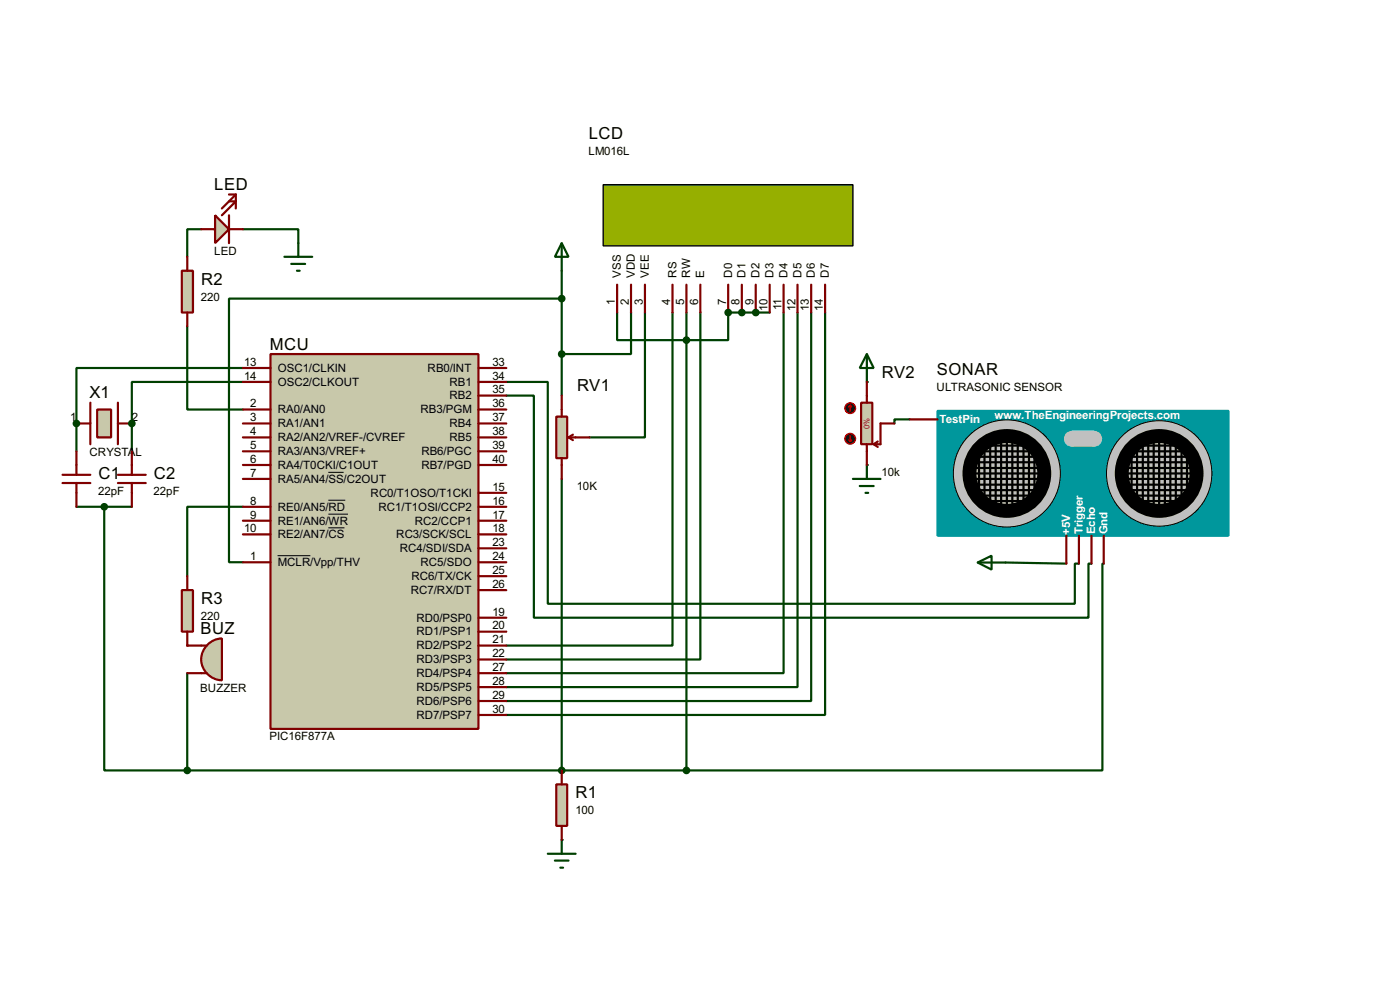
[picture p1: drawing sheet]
<svg xmlns="http://www.w3.org/2000/svg" width="256mm" height="180mm" viewBox="0 0 256 180" stroke-linecap="round" stroke-linejoin="round" font-family="sans-serif">
<path d="M123.2 57.2v61h-30.4M128.3 57.2v63.5h-35.5M138.5 57.2h2.5M143.6 57.2v66h-50.8M146.1 57.2v68.6h-53.3M148.6 57.2v71.1h-55.8M151.2 57.2v73.7h-58.4M92.8 72.4h5v40.7h101.6v-9.9h.6M92.8 69.9h7.6v40.6h96.5v-7.3h.8" fill="none" stroke="#004000" stroke-width=".4"/>
<g fill="#004000">
<circle cx="138.5" cy="57.2" r=".2"/>
<circle cx="135.9" cy="57.2" r=".2"/>
</g>
<path d="M133.4 57.2h5.1" fill="none" stroke="#004000" stroke-width=".4"/>
<circle cx="133.4" cy="57.2" r=".2" fill="#004000"/>
<path d="M113.1 57.2v5.1h20.3v-5.1M118.2 57.2v22.9h-10.2M125.8 57.2v83.8h76.2v-37.8h.2M44.5 69.9h-20.3v12.7" fill="none" stroke="#004000" stroke-width=".4"/>
<circle cx="24.2" cy="77.5" r=".2" fill="#004000"/>
<path d="M44.5 67.4h-30.5v15.2" fill="none" stroke="#004000" stroke-width=".4"/>
<g fill="#004000">
<circle cx="14" cy="77.5" r=".2"/>
<circle cx="158.8" cy="85.1" r=".2"/>
<circle cx="158.8" cy="69.9" r=".2"/>
</g>
<path d="M102.9 54.7h-60.9v48.2h2.5M102.9 49.6v22.8M115.6 57.2v7.6h-12.7M166.7 76.8h-2.8v.7M14 92.8h10.2M102.9 87.7v53.3h22.9" fill="none" stroke="#004000" stroke-width=".4"/>
<g fill="#004000">
<circle cx="102.9" cy="141" r=".2"/>
<circle cx="102.9" cy="153.7" r=".2"/>
</g>
<path d="M34.3 59.7v15.3h10.2M36.9 42h-2.6v5M44.5 42h10.2v2.5M184.2 103l11.2 .2" fill="none" stroke="#004000" stroke-width=".4"/>
<circle cx="34.3" cy="118.2" r=".2" fill="#004000"/>
<path d="M19.1 92.8v48.2h15.2M44.5 92.8h-10.2v12.7M34.3 123.2v17.8M34.3 141h68.6" fill="none" stroke="#004000" stroke-width=".4"/>
<path d="M49.6 64.8h38.1v68.6h-38.1z" fill="#c8c8aa" stroke="#800000" stroke-width=".4"/>
<g fill="none" stroke="#800000" stroke-width=".4">
<path d="M44.5 75h5.1M44.5 77.5h5.1M44.5 67.4h5.1M44.5 69.9h5.1M87.7 75h5.1M87.7 77.5h5.1M87.7 67.4h5.1M87.7 69.9h5.1M87.7 72.4h5.1M44.5 80.1h5.1M44.5 85.1h5.1M44.5 87.7h5.1"/>
<path d="M44.5 92.8h5.1M44.5 95.3h5.1M44.5 97.8h5.1M44.5 82.6h5.1M87.7 80.1h5.1M87.7 85.1h5.1M87.7 92.8h5.1M87.7 95.3h5.1M87.7 97.8h5.1M87.7 82.6h5.1M87.7 90.2h5.1M44.5 102.9h5.1"/>
<path d="M87.7 113.1h5.1M87.7 115.6h5.1M87.7 118.2h5.1M87.7 108h5.1M87.7 105.5h5.1M87.7 102.9h5.1M87.7 100.4h5.1M87.7 130.9h5.1M87.7 128.3h5.1M87.7 125.8h5.1M87.7 123.2h5.1M87.7 120.7h5.1"/>
</g>
<path d="M60.2 86.5h2.8M60.2 91.6h3.1M60.2 94.1h3.6M60.2 96.6h2.9M50.9 101.7h6" fill="none" stroke="#000" stroke-width=".18"/>
<path d="M171.8 75.2h53.3v22.9h-53.3z" fill="#00979c" stroke="#00979c" stroke-width=".4"/>
<g fill="#c0c0c0" stroke="#000" stroke-width=".18">
<circle cx="212.3" cy="86.7" r="9.7"/>
<circle cx="184.4" cy="86.7" r="9.8"/>
</g>
<g fill="#c0c0c0" stroke="#000" stroke-width="2.6">
<circle cx="212.3" cy="86.7" r="6.9"/>
<circle cx="184.4" cy="86.7" r="6.9"/>
</g>
<g fill="none" stroke="#000" stroke-width=".4">
<path d="M177.3 87.7h13M177.9 85.7h12.7M177.9 84.6h12.4M177.9 88.7h12.1M178.1 86.7h12.2M178.4 83.6h11.6M178.4 82.6h10.9M178.4 89.7h11.4M178.6 90.7h10.9M178.6 91.7h10.4M179.4 83.4v6.6M179.6 81.6h8.7"/>
<path d="M180.4 81.8v9.4M181.4 81.6v10.4M182.4 80.8v11.7M183.4 80.8v12M184.5 80.8v12.5M185.5 80.8v12.5M186.5 80.3v12.7M187.5 81.3v11.7M188.5 82.6v9.7M189.5 83.6v6.6M205.8 84.6h12.2M206.3 86.7h12.7"/>
<path d="M206.3 85.7h12.4M206.3 87.7h12.4M206.6 83.6h11.4M206.6 82.6h10.4M206.6 88.7h11.6M207.1 89.7h11.4M207.3 83.4v5.8M207.6 90.7h9.6M208.1 81.6h8.1M208.3 91.7h7.7M208.3 81.8v9.4M209.4 81.3v10.7"/>
<path d="M210.4 80.6v11.9M211.4 80.6v12.2M212.4 80.6v12.2M213.4 80.6v12.2M214.4 80.8v11.7M215.4 81.3v10.7M216.5 82.6v8.6M217.5 83.1v7.1"/>
</g>
<g fill="#c0c0c0" stroke="#c0c0c0" stroke-width=".4">
<circle cx="196.3" cy="80.3" r="1.25"/>
<circle cx="200.4" cy="80.3" r="1.25"/>
</g>
<path d="M196.4 79h4.1v2.6h-4.1z" fill="#c0c0c0" stroke="#c0c0c0" stroke-width=".4"/>
<path d="M166.7 76.8h5.1M195.4 98.1v5.1M197.7 98.1v5.1M200 98.1v5.1M202.2 98.1v5.1" fill="none" stroke="#800000" stroke-width=".4"/>
<path d="M110.5 33.8h45.8v11.2h-45.8z" fill="#96af00" stroke="#000" stroke-width=".25"/>
<g fill="none" stroke="#800000" stroke-width=".4">
<path d="M113.1 52.1v5.1M115.6 52.1v5.1M118.2 52.1v5.1M123.2 52.1v5.1M125.8 52.1v5.1M128.3 52.1v5.1M133.4 52.1v5.1M135.9 52.1v5.1M138.5 52.1v5.1M141 52.1v5.1M143.6 52.1v5.1M146.1 52.1v5.1"/>
<path d="M148.6 52.1v5.1M151.2 52.1v5.1M16.6 73.7v7.6M21.6 73.7v7.6"/>
</g>
<path d="M17.8 75h2.6v5.1h-2.6z" fill="#c8c8aa" stroke="#800000" stroke-width=".4"/>
<path d="M14 77.5h2.6M21.6 77.5h2.6M11.5 88.4h5.1M11.5 86.9h5.1M14 82.6v4.3M14 88.4v4.4M21.6 88.4h5.1M21.6 86.9h5.1M24.2 82.6v4.3M24.2 88.4v4.4" fill="none" stroke="#800000" stroke-width=".4"/>
<g fill="#004000" stroke="#004000" stroke-width=".4">
<circle cx="138.4" cy="57.2" r=".5"/>
<circle cx="135.9" cy="57.2" r=".5"/>
<circle cx="133.4" cy="57.2" r=".5"/>
<circle cx="125.7" cy="62.3" r=".5"/>
</g>
<path d="M101.9 76.3h2v7.6h-2z" fill="#c8c8aa" stroke="#800000" stroke-width=".4"/>
<path d="M102.9 72.4v3.9M105 79.6l-.8 .5M102.9 83.9v3.8M104.2 80.1l.8 .5M104.2 80.1h3.8" fill="none" stroke="#800000" stroke-width=".4"/>
<path d="M102.9 44.5l1.3 2.5h-2.5zM102.9 44.5v5.1M158.8 64.8l1.3 2.6h-2.6zM158.8 64.8v5.1M156.3 87.7h5M157.5 89h2.6M158.6 90.2h.5M158.8 85.1v2.6M100.4 156.3h5.1M101.7 157.5h2.5M102.7 158.8h.5M102.9 153.7v2.6" fill="none" stroke="#004000" stroke-width=".4"/>
<g fill="#004000" stroke="#004000" stroke-width=".4">
<circle cx="125.7" cy="141" r=".5"/>
<circle cx="24.1" cy="77.5" r=".5"/>
<circle cx="14" cy="77.5" r=".5"/>
</g>
<path d="M157.8 73.7h2v7.6h-2z" fill="#c8c8aa" stroke="#800000" stroke-width=".4"/>
<path d="M158.8 69.9v3.8M163.9 77.5h-2.6v3.8h-1.2M158.8 81.3v3.8M160.1 81.3l.7 .5M160.8 80.8l-.7 .5" fill="none" stroke="#800000" stroke-width=".4"/>
<circle cx="155.7" cy="74.7" r="1" fill="#400000" stroke="#f00" stroke-width=".2"/>
<path d="M155.8 74.2l-.3 .3M155.8 74.2l.2 .3M155.8 74.2v1" fill="none" stroke="#f00" stroke-width=".2"/>
<circle cx="155.7" cy="80.3" r="1" fill="#400000" stroke="#f00" stroke-width=".2"/>
<path d="M155.8 79.8v1M155.5 80.6l.3 .2M156 80.6l-.2 .2" fill="none" stroke="#f00" stroke-width=".2"/>
<g fill="#004000" stroke="#004000" stroke-width=".4">
<circle cx="102.9" cy="64.8" r=".5"/>
<circle cx="102.9" cy="54.7" r=".5"/>
<circle cx="19.1" cy="92.8" r=".5"/>
<circle cx="102.9" cy="141" r=".5"/>
</g>
<path d="M101.9 143.6h2v7.6h-2z" fill="#c8c8aa" stroke="#800000" stroke-width=".4"/>
<path d="M102.9 141v2.6M102.9 151.2v2.5" fill="none" stroke="#800000" stroke-width=".4"/>
<path d="M179.1 103l2.6-1.3v2.6zM179.1 103h5.1" fill="none" stroke="#004000" stroke-width=".4"/>
<path d="M39.4 39.4l2.6 2.6-2.6 2.5z" fill="#c8c8aa" stroke="#800000" stroke-width=".4"/>
<path d="M42 39.4v5.1M42 36.9h1.2l-2.5 2.5M42 35.6h1.2M43.2 35.6l-2.5 2.6M43.2 35.6v2.6M36.9 42h2.5M42 42h2.5" fill="none" stroke="#800000" stroke-width=".4"/>
<path d="M52.1 47h5.1M53.4 48.3h2.5M54.4 49.6h.5M54.7 44.5v2.5" fill="none" stroke="#004000" stroke-width=".4"/>
<path d="M33.3 49.6h2.1v7.6h-2.1z" fill="#c8c8aa" stroke="#800000" stroke-width=".4"/>
<path d="M34.3 47v2.6M34.3 57.2v2.5" fill="none" stroke="#800000" stroke-width=".4"/>
<path d="M33.3 108h2.1v7.6h-2.1z" fill="#c8c8aa" stroke="#800000" stroke-width=".4"/>
<path d="M34.3 105.5v2.5M34.3 115.6v2.6" fill="none" stroke="#800000" stroke-width=".4"/>
<path d="M38 118a3.8 3.8 0 0 1 2.7-1.1v7.6a3.8 3.8 0 0 1-3.5-2.4 3.8 3.8 0 0 1 .8-4.1z" fill-rule="evenodd" fill="#c8c8aa" stroke="#800000" stroke-width=".4"/>
<path d="M34.3 118.2h3.6M34.3 123.2h3.6" fill="none" stroke="#800000" stroke-width=".4"/>
<circle cx="34.3" cy="141" r=".5" fill="#004000" stroke="#004000" stroke-width=".4"/>
<g font-size="3.4">
<text x="107.9" y="25.4">LCD</text>
<text x="39.3" y="34.8">LED</text>
<text x="36.9" y="52.1">R2</text>
<text x="49.4" y="64">MCU</text>
<text x="105.7" y="71.6">RV1</text>
<text x="161.6" y="69.1">RV2</text>
<text x="171.6" y="68.7">SONAR</text>
<text x="16.4" y="72.9">X1</text>
<text x="18.1" y="87.7">C1</text>
<text x="28.2" y="87.7">C2</text>
<text x="36.9" y="110.6">R3</text>
<text x="36.7" y="116.1">BUZ</text>
<text x="105.5" y="146.1">R1</text>
</g>
<g font-size="2.4">
<text x="107.8" y="28.4">LM016L</text>
<text x="39.2" y="46.6">LED</text>
<text x="113.8" y="50.8" transform="rotate(-90 113.8 50.8)">VSS</text>
<text x="116.3" y="50.8" transform="rotate(-90 116.3 50.8)">VDD</text>
<text x="118.9" y="50.8" transform="rotate(-90 118.9 50.8)">VEE</text>
<text x="123.9" y="50.8" transform="rotate(-90 123.9 50.8)">RS</text>
<text x="126.5" y="50.8" transform="rotate(-90 126.5 50.8)">RW</text>
<text x="129" y="50.8" transform="rotate(-90 129 50.8)">E</text>
<text x="134.1" y="50.8" transform="rotate(-90 134.1 50.8)">D0</text>
<text x="136.6" y="50.8" transform="rotate(-90 136.6 50.8)">D1</text>
<text x="139.2" y="50.8" transform="rotate(-90 139.2 50.8)">D2</text>
<text x="141.7" y="50.8" transform="rotate(-90 141.7 50.8)">D3</text>
<text x="144.3" y="50.8" transform="rotate(-90 144.3 50.8)">D4</text>
<text x="146.8" y="50.8" transform="rotate(-90 146.8 50.8)">D5</text>
<text x="149.3" y="50.8" transform="rotate(-90 149.3 50.8)">D6</text>
<text x="151.9" y="50.8" transform="rotate(-90 151.9 50.8)">D7</text>
<text x="36.8" y="55">220</text>
<text x="112.7" y="55.8" transform="rotate(-90 112.7 55.8)">1</text>
<text x="115.2" y="55.8" transform="rotate(-90 115.2 55.8)">2</text>
<text x="117.8" y="55.8" transform="rotate(-90 117.8 55.8)">3</text>
<text x="122.8" y="55.8" transform="rotate(-90 122.8 55.8)">4</text>
<text x="125.4" y="55.8" transform="rotate(-90 125.4 55.8)">5</text>
<text x="127.9" y="55.8" transform="rotate(-90 127.9 55.8)">6</text>
<text x="133" y="55.8" transform="rotate(-90 133 55.8)">7</text>
<text x="135.5" y="55.8" transform="rotate(-90 135.5 55.8)">8</text>
<text x="138.1" y="55.8" transform="rotate(-90 138.1 55.8)">9</text>
<text x="140.6" y="56.9" transform="rotate(-90 140.6 56.9)">10</text>
<text x="143.2" y="56.8" transform="rotate(-90 143.2 56.8)">11</text>
<text x="145.7" y="57" transform="rotate(-90 145.7 57)">12</text>
<text x="148.2" y="57" transform="rotate(-90 148.2 57)">13</text>
<text x="150.8" y="57" transform="rotate(-90 150.8 57)">14</text>
<text x="44.7" y="67">13</text>
<text x="44.7" y="69.5">14</text>
<text x="50.9" y="68.1">OSC1/CLKIN</text>
<text x="50.9" y="70.6">OSC2/CLKOUT</text>
<text x="78.3" y="68.1">RB0/INT</text>
<text x="82.3" y="70.6">RB1</text>
<text x="90.2" y="72">35</text>
<text x="90.2" y="69.5">34</text>
<text x="90.2" y="67">33</text>
<text x="171.6" y="71.6">ULTRASONIC SENSOR</text>
<text x="12.9" y="77.1">1</text>
<text x="24.2" y="77.1">2</text>
<text x="45.9" y="74.6">2</text>
<text x="45.9" y="77.1">3</text>
<text x="50.9" y="75.7">RA0/AN0</text>
<text x="77" y="75.7">RB3/PGM</text>
<text x="82.3" y="73.1">RB2</text>
<text x="90.2" y="77.1">37</text>
<text x="90.2" y="74.6">36</text>
<text x="16.4" y="83.4">CRYSTA</text>
<text x="24.8" y="83.4">L</text>
<text x="45.9" y="79.7">4</text>
<text x="45.9" y="82.2">5</text>
<text x="50.9" y="78.2">RA1/AN1</text>
<text x="50.9" y="80.8">RA2/AN2/VREF-/CVREF</text>
<text x="50.9" y="83.3">RA3/AN3/VREF+</text>
<text x="77.2" y="83.3">RB6/PGC</text>
<text x="82.3" y="80.8">RB5</text>
<text x="82.3" y="78.2">RB4</text>
<text x="90.2" y="82.2">39</text>
<text x="90.2" y="79.7">38</text>
<text x="45.9" y="84.7">6</text>
<text x="45.9" y="87.3">7</text>
<text x="50.9" y="85.8">RA4/T0CKI/C1OUT</text>
<text x="50.9" y="88.4">RA5/AN4/SS/C2OUT</text>
<text x="77.2" y="85.8">RB7/PGD</text>
<text x="90.2" y="84.7">40</text>
<text x="90.2" y="89.8">15</text>
<text x="105.7" y="89.8">10K</text>
<text x="161.5" y="87.2">10k</text>
<text x="18" y="90.7">22pF</text>
<text x="28.2" y="90.7">22pF</text>
<text x="45.9" y="92.4">8</text>
<text x="45.9" y="94.9">9</text>
<text x="50.9" y="93.5">RE0/AN5/RD</text>
<text x="67.9" y="90.9">RC0/T1OSO/T1CKI</text>
<text x="69.3" y="93.5">RC1/T1OSI/CCP2</text>
<text x="90.2" y="92.4">16</text>
<text x="90.2" y="94.9">17</text>
<text x="44.7" y="97.4">10</text>
<text x="50.9" y="96">RE1/AN6/WR</text>
<text x="50.9" y="98.5">RE2/AN7/CS</text>
<text x="72.6" y="98.5">RC3/SCK/SCL</text>
<text x="73.2" y="101.1">RC4/SDI/SDA</text>
<text x="76" y="96">RC2/CCP1</text>
<text x="90.2" y="97.4">18</text>
<text x="90.2" y="100">23</text>
<text x="45.9" y="102.5">1</text>
<text x="50.9" y="103.6">MCLR/Vpp/THV</text>
<text x="75.4" y="106.2">RC6/TX/CK</text>
<text x="77" y="103.6">RC5/SDO</text>
<text x="90.2" y="107.6">26</text>
<text x="90.2" y="105.1">25</text>
<text x="90.2" y="102.5">24</text>
<text x="36.8" y="113.5">220</text>
<text x="75.2" y="108.7">RC7/RX/DT</text>
<text x="76.3" y="113.8">RD0/PSP0</text>
<text x="90.2" y="112.7">19</text>
<text x="76.3" y="116.3">RD1/PSP1</text>
<text x="76.3" y="118.9">RD2/PSP2</text>
<text x="90.2" y="115.2">20</text>
<text x="90.2" y="117.8">21</text>
<text x="76.3" y="123.9">RD4/PSP4</text>
<text x="76.3" y="121.4">RD3/PSP3</text>
<text x="90.2" y="125.4">28</text>
<text x="90.2" y="122.8">27</text>
<text x="90.2" y="120.3">22</text>
<text x="36.7" y="126.6">BUZZER</text>
<text x="76.3" y="131.6">RD7/PSP7</text>
<text x="76.3" y="129">RD6/PSP6</text>
<text x="76.3" y="126.5">RD5/PSP5</text>
<text x="90.2" y="130.5">30</text>
<text x="90.2" y="127.9">29</text>
<text x="49.4" y="135.5">PIC16F877A</text>
<text x="105.4" y="149.1">100</text>
</g>
<g font-size="2.4" fill="#fff">
<text x="172.1" y="77.5">TestPin</text>
<text x="182.2" y="76.7">www.TheEngineeringProjects.com</text>
<text x="196.1" y="97.9" transform="rotate(-90 196.1 97.9)">+5V</text>
<text x="198.4" y="97.7" transform="rotate(-90 198.4 97.7)">Trigger</text>
<text x="200.7" y="97.8" transform="rotate(-90 200.7 97.8)">Echo</text>
<text x="202.9" y="97.8" transform="rotate(-90 202.9 97.8)">Gnd</text>
</g>
<text font-size="1.6" fill="#c00000" x="159.3" y="78.5" transform="rotate(-90 159.3 78.5)">0%</text>
</svg>
